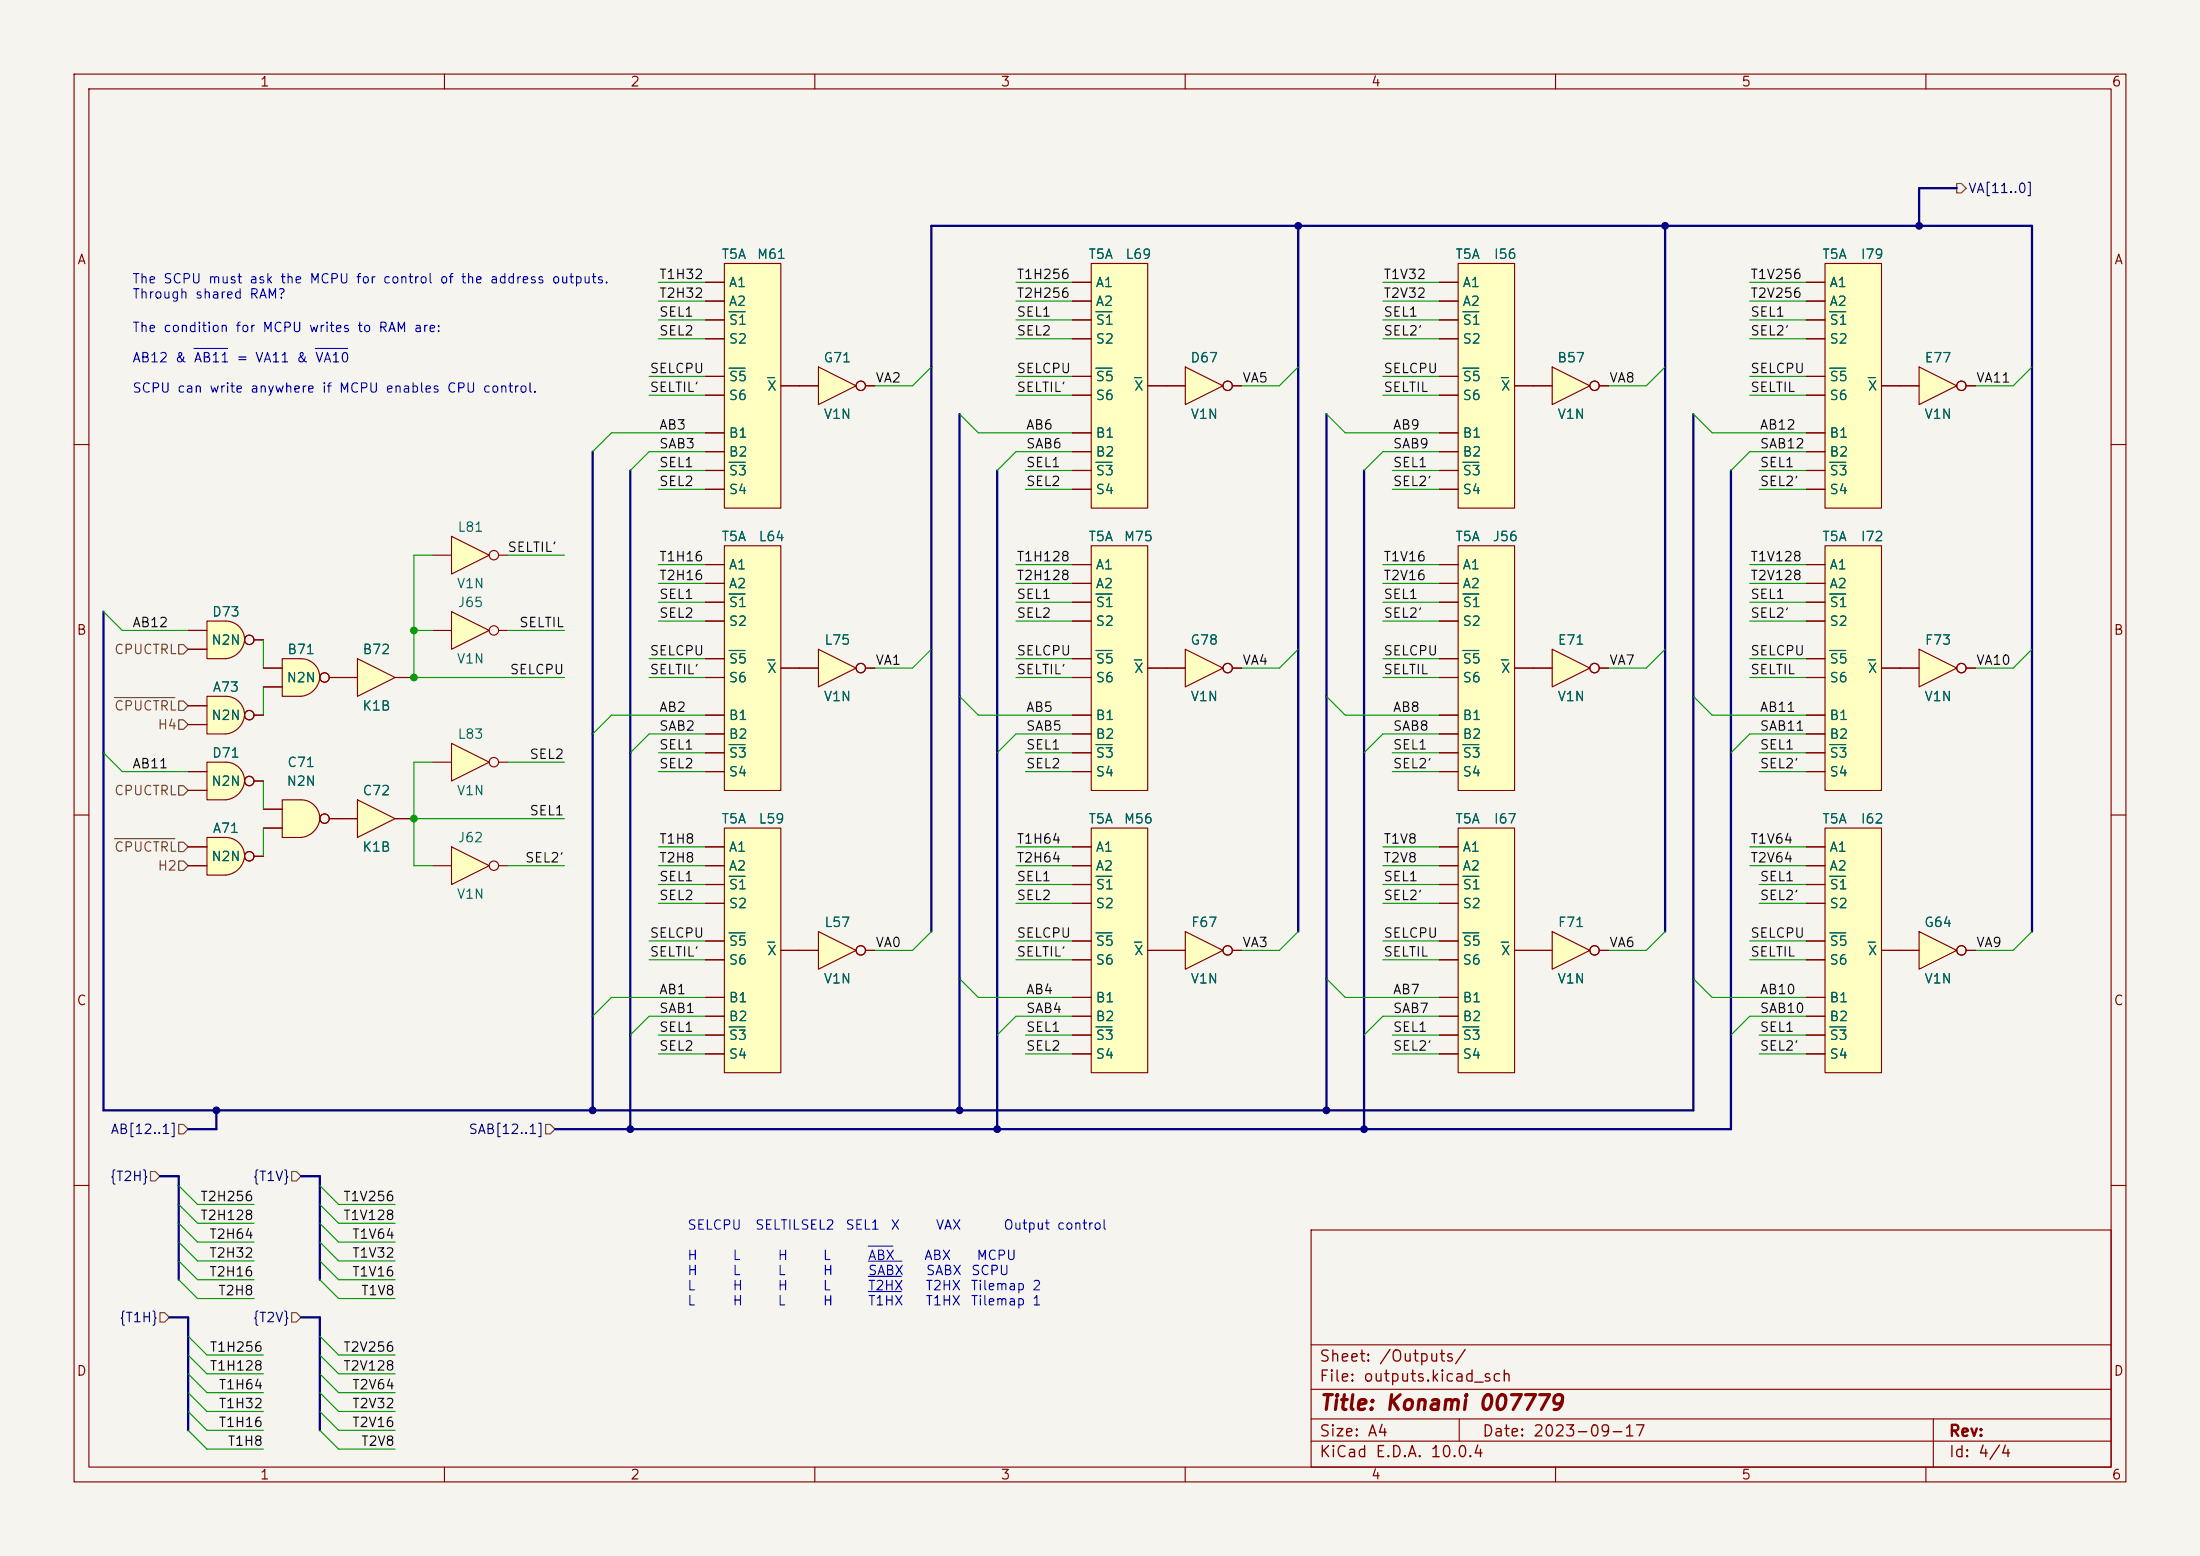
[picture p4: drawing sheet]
<svg xmlns="http://www.w3.org/2000/svg" width="297mm" height="210mm" viewBox="0 0 297 210" stroke-linecap="round" stroke-linejoin="round" font-family="sans-serif">
<path d="M0 0h297v210h-297z" fill="#f5f4ef" stroke="#f5f4ef" stroke-width=".14"/>
<g fill="none" stroke="#840000" stroke-width=".15">
<path d="M10 10h277v190h-277zM12 12h273v186h-273zM60 10v2M110 10v2M160 10v2M210 10v2M260 10v2M10 60h2M285 60h2M10 110h2M285 110h2M10 160h2"/>
<path d="M177 166h108v32h-108zM285 160h2M60 198v2M110 198v2M160 198v2M177 194.5h108M177 191.5h108M177 187.5h108M177 181.5h108M197 191.5v3M210 198v2M260 198v2"/>
<path d="M261 191.5v6.5"/>
</g>
<path d="M48.3 108l5 2.5-5 2.5z" fill="#ffffc2"/>
<path d="M45.7 110.5h2.6M48.3 108l5 2.5-5 2.5zM53.3 110.5h2.6" fill="none" stroke="#840000" stroke-width=".15"/>
<path d="M160 125.7l5.1 2.6-5.1 2.5z" fill="#ffffc2"/>
<g fill="none" stroke="#840000" stroke-width=".15">
<path d="M157.5 128.3h2.5M160 125.7l5.1 2.6-5.1 2.5zM166.4 128.3h1.2"/>
<circle cx="165.7" cy="128.3" r=".63"/>
</g>
<path d="M160 87.6l5.1 2.6-5.1 2.5z" fill="#ffffc2"/>
<g fill="none" stroke="#840000" stroke-width=".15">
<path d="M157.5 90.2h2.5M160 87.6l5.1 2.6-5.1 2.5zM166.4 90.2h1.2"/>
<circle cx="165.7" cy="90.2" r=".63"/>
</g>
<path d="M160 49.5l5.1 2.6-5.1 2.5z" fill="#ffffc2"/>
<g fill="none" stroke="#840000" stroke-width=".15">
<path d="M157.5 52.1h2.5M160 49.5l5.1 2.6-5.1 2.5zM166.4 52.1h1.2"/>
<circle cx="165.7" cy="52.1" r=".63"/>
</g>
<path d="M110.5 125.7l5.1 2.6-5.1 2.5z" fill="#ffffc2"/>
<g fill="none" stroke="#840000" stroke-width=".15">
<path d="M107.9 128.3h2.6M110.5 125.7l5.1 2.6-5.1 2.5zM116.8 128.3h1.3"/>
<circle cx="116.2" cy="128.3" r=".63"/>
</g>
<path d="M97.8 111.8h7.6v33h-7.6z" fill="#ffffc2"/>
<path d="M95.2 114.3h2.6M95.2 116.8h2.6M95.2 119.4h2.6M97.8 111.8h7.6v33h-7.6zM95.2 121.9h2.6M95.2 127h2.6M95.2 129.5h2.6M95.2 134.6h2.6M95.2 137.2h2.6M95.2 139.7h2.6M105.4 128.3h2.5M95.2 142.2h2.6" fill="none" stroke="#840000" stroke-width=".15"/>
<path d="M98.4 118.3h2.2M98.4 125.9h2.2M98.4 138.6h2.2M103.6 127.2h1" fill="none" stroke="#006464" stroke-width=".15"/>
<path d="M147.3 111.8h7.6v33h-7.6z" fill="#ffffc2"/>
<path d="M144.8 114.3h2.5M144.8 116.8h2.5M144.8 119.4h2.5M147.3 111.8h7.6v33h-7.6zM144.8 121.9h2.5M144.8 127h2.5M144.8 129.5h2.5M144.8 134.6h2.5M144.8 137.2h2.5M144.8 139.7h2.5M154.9 128.3h2.6M144.8 142.2h2.5" fill="none" stroke="#840000" stroke-width=".15"/>
<path d="M148 118.3h2.1M148 125.9h2.1M148 138.6h2.1M153.1 127.2h1" fill="none" stroke="#006464" stroke-width=".15"/>
<path d="M61 100.3l5 2.6-5 2.5z" fill="#ffffc2"/>
<g fill="none" stroke="#840000" stroke-width=".15">
<path d="M58.4 102.9h2.6M61 100.3l5 2.6-5 2.5zM67.3 102.9h1.3"/>
<circle cx="66.7" cy="102.9" r=".63"/>
</g>
<path d="M147.3 35.6h7.6v33h-7.6z" fill="#ffffc2"/>
<path d="M144.8 38.1h2.5M147.3 35.6h7.6v33h-7.6zM144.8 40.6h2.5M144.8 43.2h2.5M144.8 45.7h2.5M144.8 50.8h2.5M144.8 53.3h2.5M144.8 58.4h2.5M154.9 52.1h2.6M144.8 61h2.5M144.8 63.5h2.5M144.8 66h2.5" fill="none" stroke="#840000" stroke-width=".15"/>
<path d="M148 42.1h2.1M148 49.7h2.1M153.1 51h1M148 62.4h2.1" fill="none" stroke="#006464" stroke-width=".15"/>
<path d="M97.8 35.6h7.6v33h-7.6z" fill="#ffffc2"/>
<path d="M95.2 38.1h2.6M97.8 35.6h7.6v33h-7.6zM95.2 40.6h2.6M95.2 43.2h2.6M95.2 45.7h2.6M95.2 50.8h2.6M95.2 53.3h2.6M95.2 58.4h2.6M105.4 52.1h2.5M95.2 61h2.6M95.2 63.5h2.6M95.2 66h2.6" fill="none" stroke="#840000" stroke-width=".15"/>
<path d="M98.4 42.1h2.2M98.4 49.7h2.2M103.6 51h1M98.4 62.4h2.2" fill="none" stroke="#006464" stroke-width=".15"/>
<path d="M110.5 49.5l5.1 2.6-5.1 2.5z" fill="#ffffc2"/>
<g fill="none" stroke="#840000" stroke-width=".15">
<path d="M107.9 52.1h2.6M110.5 49.5l5.1 2.6-5.1 2.5zM116.8 52.1h1.3"/>
<circle cx="116.2" cy="52.1" r=".63"/>
</g>
<path d="M147.3 73.7h7.6v33h-7.6z" fill="#ffffc2"/>
<path d="M144.8 76.2h2.5M144.8 78.7h2.5M147.3 73.7h7.6v33h-7.6zM144.8 81.3h2.5M144.8 83.8h2.5M144.8 88.9h2.5M144.8 91.4h2.5M144.8 96.5h2.5M144.8 99.1h2.5M154.9 90.2h2.6M144.8 101.6h2.5M144.8 104.1h2.5" fill="none" stroke="#840000" stroke-width=".15"/>
<path d="M148 80.2h2.1M148 87.8h2.1M153.1 89.1h1M148 100.5h2.1" fill="none" stroke="#006464" stroke-width=".15"/>
<path d="M97.8 73.7h7.6v33h-7.6z" fill="#ffffc2"/>
<path d="M95.2 76.2h2.6M95.2 78.7h2.6M97.8 73.7h7.6v33h-7.6zM95.2 81.3h2.6M95.2 83.8h2.6M95.2 88.9h2.6M95.2 91.4h2.6M95.2 96.5h2.6M95.2 99.1h2.6M105.4 90.2h2.5M95.2 101.6h2.6M95.2 104.1h2.6" fill="none" stroke="#840000" stroke-width=".15"/>
<path d="M98.4 80.2h2.2M98.4 87.8h2.2M103.6 89.1h1M98.4 100.5h2.2" fill="none" stroke="#006464" stroke-width=".15"/>
<path d="M110.5 87.6l5.1 2.6-5.1 2.5z" fill="#ffffc2"/>
<g fill="none" stroke="#840000" stroke-width=".15">
<path d="M107.9 90.2h2.6M110.5 87.6l5.1 2.6-5.1 2.5zM116.8 90.2h1.3"/>
<circle cx="116.2" cy="90.2" r=".63"/>
</g>
<path d="M61 114.3l5 2.5-5 2.6z" fill="#ffffc2"/>
<g fill="none" stroke="#840000" stroke-width=".15">
<path d="M58.4 116.8h2.6M61 114.3l5 2.5-5 2.6zM67.3 116.8h1.3"/>
<circle cx="66.7" cy="116.8" r=".63"/>
</g>
<path d="M196.8 35.6h7.7v33h-7.7z" fill="#ffffc2"/>
<path d="M194.3 38.1h2.5M196.8 35.6h7.7v33h-7.7zM194.3 40.6h2.5M194.3 43.2h2.5M194.3 45.7h2.5M194.3 50.8h2.5M194.3 53.3h2.5M194.3 58.4h2.5M204.5 52.1h2.5M194.3 61h2.5M194.3 63.5h2.5M194.3 66h2.5" fill="none" stroke="#840000" stroke-width=".15"/>
<path d="M197.5 42.1h2.1M197.5 49.7h2.1M202.7 51h.9M197.5 62.4h2.1" fill="none" stroke="#006464" stroke-width=".15"/>
<path d="M209.5 49.5l5.1 2.6-5.1 2.5z" fill="#ffffc2"/>
<g fill="none" stroke="#840000" stroke-width=".15">
<path d="M207 52.1h2.5M209.5 49.5l5.1 2.6-5.1 2.5zM215.9 52.1h1.3"/>
<circle cx="215.3" cy="52.1" r=".63"/>
</g>
<path d="M209.5 125.7l5.1 2.6-5.1 2.5z" fill="#ffffc2"/>
<g fill="none" stroke="#840000" stroke-width=".15">
<path d="M207 128.3h2.5M209.5 125.7l5.1 2.6-5.1 2.5zM215.9 128.3h1.3"/>
<circle cx="215.3" cy="128.3" r=".63"/>
</g>
<path d="M196.8 111.8h7.7v33h-7.7z" fill="#ffffc2"/>
<path d="M194.3 114.3h2.5M194.3 116.8h2.5M194.3 119.4h2.5M196.8 111.8h7.7v33h-7.7zM194.3 121.9h2.5M194.3 127h2.5M194.3 129.5h2.5M194.3 134.6h2.5M194.3 137.2h2.5M194.3 139.7h2.5M204.5 128.3h2.5M194.3 142.2h2.5" fill="none" stroke="#840000" stroke-width=".15"/>
<path d="M197.5 118.3h2.1M197.5 125.9h2.1M197.5 138.6h2.1M202.7 127.2h.9" fill="none" stroke="#006464" stroke-width=".15"/>
<path d="M259.1 49.5l5.1 2.6-5.1 2.5z" fill="#ffffc2"/>
<g fill="none" stroke="#840000" stroke-width=".15">
<path d="M256.5 52.1h2.6M259.1 49.5l5.1 2.6-5.1 2.5zM265.4 52.1h1.3"/>
<circle cx="264.8" cy="52.1" r=".63"/>
</g>
<path d="M246.4 35.6h7.6v33h-7.6z" fill="#ffffc2"/>
<path d="M243.8 38.1h2.6M246.4 35.6h7.6v33h-7.6zM243.8 40.6h2.6M243.8 43.2h2.6M243.8 45.7h2.6M243.8 50.8h2.6M243.8 53.3h2.6M243.8 58.4h2.6M254 52.1h2.5M243.8 61h2.6M243.8 63.5h2.6M243.8 66h2.6" fill="none" stroke="#840000" stroke-width=".15"/>
<path d="M247 42.1h2.2M247 49.7h2.2M252.2 51h1M247 62.4h2.2" fill="none" stroke="#006464" stroke-width=".15"/>
<path d="M30.2 115.3l2.8 .3a2.82 2.82 0 0 1-2.5 2.5z" fill="#ffffc2" stroke="#ffffc2" stroke-width=".14"/>
<path d="M27.9 113h2.6v5.1h-2.6z" fill="#ffffc2"/>
<g fill="#ffffc2" stroke="#ffffc2" stroke-width=".14">
<path d="M30.5 113a2.54 2.54 0 0 1 2.5 2.6h-2.5z"/>
<path d="M30.2 105.1l2.8 .3a2.82 2.82 0 0 1-2.5 2.6z"/>
</g>
<g fill="none" stroke="#840000" stroke-width=".15">
<path d="M25.4 114.3h2.5M25.4 116.8h2.5M27.9 113h2.6a2.51 2.51 0 0 1 2.5 2.2 2.51 2.51 0 0 1-1.8 2.7l-.7 .2h-2.6zM34.3 115.6h1.3"/>
<circle cx="33.7" cy="115.6" r=".63"/>
</g>
<path d="M27.9 102.9h2.6v5.1h-2.6z" fill="#ffffc2"/>
<path d="M30.5 102.9a2.54 2.54 0 0 1 2.5 2.5h-2.5z" fill="#ffffc2" stroke="#ffffc2" stroke-width=".14"/>
<g fill="none" stroke="#840000" stroke-width=".15">
<path d="M25.4 104.1h2.5M25.4 106.7h2.5M27.9 102.9h2.6a2.51 2.51 0 0 1 2.5 2.1 2.51 2.51 0 0 1-1.8 2.8l-.7 .2h-2.6zM34.3 105.4h1.3"/>
<circle cx="33.7" cy="105.4" r=".63"/>
</g>
<path d="M259.1 87.6l5.1 2.6-5.1 2.5z" fill="#ffffc2"/>
<g fill="none" stroke="#840000" stroke-width=".15">
<path d="M256.5 90.2h2.6M259.1 87.6l5.1 2.6-5.1 2.5zM265.4 90.2h1.3"/>
<circle cx="264.8" cy="90.2" r=".63"/>
</g>
<path d="M246.4 73.7h7.6v33h-7.6z" fill="#ffffc2"/>
<path d="M243.8 76.2h2.6M243.8 78.7h2.6M246.4 73.7h7.6v33h-7.6zM243.8 81.3h2.6M243.8 83.8h2.6M243.8 88.9h2.6M243.8 91.4h2.6M243.8 96.5h2.6M243.8 99.1h2.6M254 90.2h2.5M243.8 101.6h2.6M243.8 104.1h2.6" fill="none" stroke="#840000" stroke-width=".15"/>
<path d="M247 80.2h2.2M247 87.8h2.2M252.2 89.1h1M247 100.5h2.2" fill="none" stroke="#006464" stroke-width=".15"/>
<path d="M246.4 111.8h7.6v33h-7.6z" fill="#ffffc2"/>
<path d="M243.8 114.3h2.6M243.8 116.8h2.6M243.8 119.4h2.6M246.4 111.8h7.6v33h-7.6zM243.8 121.9h2.6M243.8 127h2.6M243.8 129.5h2.6M243.8 134.6h2.6M243.8 137.2h2.6M243.8 139.7h2.6M254 128.3h2.5M243.8 142.2h2.6" fill="none" stroke="#840000" stroke-width=".15"/>
<path d="M247 118.3h2.2M247 125.9h2.2M247 138.6h2.2M252.2 127.2h1" fill="none" stroke="#006464" stroke-width=".15"/>
<path d="M259.1 125.7l5.1 2.6-5.1 2.5z" fill="#ffffc2"/>
<g fill="none" stroke="#840000" stroke-width=".15">
<path d="M256.5 128.3h2.6M259.1 125.7l5.1 2.6-5.1 2.5zM265.4 128.3h1.3"/>
<circle cx="264.8" cy="128.3" r=".63"/>
</g>
<path d="M196.8 73.7h7.7v33h-7.7z" fill="#ffffc2"/>
<path d="M194.3 76.2h2.5M194.3 78.7h2.5M196.8 73.7h7.7v33h-7.7zM194.3 81.3h2.5M194.3 83.8h2.5M194.3 88.9h2.5M194.3 91.4h2.5M194.3 96.5h2.5M194.3 99.1h2.5M204.5 90.2h2.5M194.3 101.6h2.5M194.3 104.1h2.5" fill="none" stroke="#840000" stroke-width=".15"/>
<path d="M197.5 80.2h2.1M197.5 87.8h2.1M202.7 89.1h.9M197.5 100.5h2.1" fill="none" stroke="#006464" stroke-width=".15"/>
<path d="M209.5 87.6l5.1 2.6-5.1 2.5z" fill="#ffffc2"/>
<g fill="none" stroke="#840000" stroke-width=".15">
<path d="M207 90.2h2.5M209.5 87.6l5.1 2.6-5.1 2.5zM215.9 90.2h1.3"/>
<circle cx="215.3" cy="90.2" r=".63"/>
</g>
<path d="M30.2 86.1l2.8 .3a2.82 2.82 0 0 1-2.5 2.5z" fill="#ffffc2" stroke="#ffffc2" stroke-width=".14"/>
<path d="M27.9 83.8h2.6v5.1h-2.6z" fill="#ffffc2"/>
<g fill="#ffffc2" stroke="#ffffc2" stroke-width=".14">
<path d="M30.5 83.8a2.54 2.54 0 0 1 2.5 2.6h-2.5z"/>
<path d="M30.2 96.3l2.8 .2a2.82 2.82 0 0 1-2.5 2.6z"/>
</g>
<g fill="none" stroke="#840000" stroke-width=".15">
<path d="M25.4 85.1h2.5M25.4 87.6h2.5M27.9 83.8h2.6a2.51 2.51 0 0 1 2.5 2.2 2.51 2.51 0 0 1-1.8 2.7l-.7 .2h-2.6zM34.3 86.4h1.3"/>
<circle cx="33.7" cy="86.4" r=".63"/>
</g>
<path d="M27.9 94h2.6v5.1h-2.6z" fill="#ffffc2"/>
<path d="M30.5 94a2.54 2.54 0 0 1 2.5 2.5h-2.5z" fill="#ffffc2" stroke="#ffffc2" stroke-width=".14"/>
<g fill="none" stroke="#840000" stroke-width=".15">
<path d="M25.4 95.3h2.5M25.4 97.8h2.5M27.9 94h2.6a2.51 2.51 0 0 1 2.5 2.1 2.51 2.51 0 0 1-1.8 2.8l-.7 .2h-2.6zM34.3 96.5h1.3"/>
<circle cx="33.7" cy="96.5" r=".63"/>
</g>
<path d="M48.3 88.9l5 2.5-5 2.6z" fill="#ffffc2"/>
<path d="M45.7 91.4h2.6M48.3 88.9l5 2.5-5 2.6zM53.3 91.4h2.6" fill="none" stroke="#840000" stroke-width=".15"/>
<path d="M40.4 91.2l2.8 .2a2.82 2.82 0 0 1-2.6 2.6z" fill="#ffffc2" stroke="#ffffc2" stroke-width=".14"/>
<path d="M38.1 88.9h2.5v5.1h-2.5z" fill="#ffffc2"/>
<path d="M40.6 88.9a2.54 2.54 0 0 1 2.6 2.5h-2.6z" fill="#ffffc2" stroke="#ffffc2" stroke-width=".14"/>
<g fill="none" stroke="#840000" stroke-width=".15">
<path d="M35.6 90.2h2.5M35.6 92.7h2.5M38.1 88.9h2.5a2.51 2.51 0 0 1 2.5 2.1 2.51 2.51 0 0 1-1.7 2.8l-.8 .2h-2.5zM44.4 91.4h1.3"/>
<circle cx="43.8" cy="91.4" r=".63"/>
</g>
<path d="M61 72.4l5 2.5-5 2.6z" fill="#ffffc2"/>
<g fill="none" stroke="#840000" stroke-width=".15">
<path d="M58.4 74.9h2.6M61 72.4l5 2.5-5 2.6zM67.3 74.9h1.3"/>
<circle cx="66.7" cy="74.9" r=".63"/>
</g>
<path d="M61 82.6l5 2.5-5 2.5z" fill="#ffffc2"/>
<g fill="none" stroke="#840000" stroke-width=".15">
<path d="M58.4 85.1h2.6M61 82.6l5 2.5-5 2.5zM67.3 85.1h1.3"/>
<circle cx="66.7" cy="85.1" r=".63"/>
</g>
<path d="M40.4 110.2l2.8 .3a2.82 2.82 0 0 1-2.6 2.5z" fill="#ffffc2" stroke="#ffffc2" stroke-width=".14"/>
<path d="M38.1 108h2.5v5h-2.5z" fill="#ffffc2"/>
<path d="M40.6 108a2.54 2.54 0 0 1 2.6 2.5h-2.6z" fill="#ffffc2" stroke="#ffffc2" stroke-width=".14"/>
<g fill="none" stroke="#840000" stroke-width=".15">
<path d="M95.2 38.1h2.6M144.8 38.1h2.5M194.3 38.1h2.5M243.8 38.1h2.6M95.2 40.6h2.6M95.2 43.2h2.6M95.2 45.7h2.6M95.2 50.8h2.6M95.2 53.3h2.6M95.2 58.4h2.6M105.4 52.1h5.1M116.8 52.1h1.3"/>
<path d="M144.8 40.6h2.5M144.8 43.2h2.5M144.8 45.7h2.5M144.8 50.8h2.5M144.8 53.3h2.5M144.8 58.4h2.5M154.9 52.1h5.1M166.4 52.1h1.2M194.3 40.6h2.5M194.3 43.2h2.5M194.3 45.7h2.5M194.3 50.8h2.5"/>
<path d="M194.3 53.3h2.5M194.3 58.4h2.5M204.5 52.1h5M215.9 52.1h1.3M243.8 40.6h2.6M243.8 43.2h2.6M243.8 45.7h2.6M243.8 50.8h2.6M243.8 53.3h2.6M243.8 58.4h2.6M254 52.1h5.1M265.4 52.1h1.3"/>
<path d="M95.2 76.2h2.6M95.2 78.7h2.6M95.2 61h2.6M95.2 63.5h2.6M95.2 66h2.6M144.8 76.2h2.5M144.8 78.7h2.5M144.8 61h2.5M144.8 63.5h2.5M144.8 66h2.5M194.3 76.2h2.5M194.3 78.7h2.5"/>
<path d="M194.3 61h2.5M194.3 63.5h2.5M194.3 66h2.5M243.8 76.2h2.6M243.8 78.7h2.6M243.8 61h2.6M243.8 63.5h2.6M243.8 66h2.6M25.4 95.3h2.5M25.4 97.8h2.5M25.4 85.1h2.5M25.4 87.6h2.5"/>
<path d="M34.3 96.5h1.3M34.3 86.4h1.3M35.6 90.2h2.5M35.6 92.7h2.5M44.4 91.4h3.9M53.3 91.4h2.6M95.2 91.4h2.6M95.2 96.5h2.6M95.2 81.3h2.6M95.2 83.8h2.6M95.2 88.9h2.6M95.2 99.1h2.6"/>
<path d="M105.4 90.2h5.1M116.8 90.2h1.3M144.8 91.4h2.5M144.8 96.5h2.5M144.8 81.3h2.5M144.8 83.8h2.5M144.8 88.9h2.5M144.8 99.1h2.5M154.9 90.2h5.1M166.4 90.2h1.2M194.3 91.4h2.5M194.3 96.5h2.5"/>
<path d="M194.3 81.3h2.5M194.3 83.8h2.5M194.3 88.9h2.5M194.3 99.1h2.5M204.5 90.2h5M215.9 90.2h1.3M243.8 91.4h2.6M243.8 96.5h2.6M243.8 81.3h2.6M243.8 83.8h2.6M243.8 88.9h2.6M243.8 99.1h2.6"/>
<path d="M254 90.2h5.1M265.4 90.2h1.3M25.4 114.3h2.5M25.4 116.8h2.5M25.4 104.1h2.5M25.4 106.7h2.5M34.3 115.6h1.3M34.3 105.4h1.3M35.6 109.2h2.5M35.6 111.8h2.5M38.1 108h2.5a2.51 2.51 0 0 1 2.5 2.1 2.51 2.51 0 0 1-1.7 2.8l-.8 .1h-2.5zM44.4 110.5h3.9"/>
<path d="M53.3 110.5h2.6M95.2 114.3h2.6M95.2 116.8h2.6M95.2 104.1h2.6M95.2 101.6h2.6M95.2 119.4h2.6M144.8 114.3h2.5M144.8 116.8h2.5M144.8 104.1h2.5M144.8 101.6h2.5M144.8 119.4h2.5M194.3 114.3h2.5"/>
<path d="M194.3 116.8h2.5M194.3 104.1h2.5M194.3 101.6h2.5M194.3 119.4h2.5M243.8 114.3h2.6M243.8 116.8h2.6M243.8 104.1h2.6M243.8 101.6h2.6M243.8 119.4h2.6M95.2 121.9h2.6M95.2 127h2.6M95.2 129.5h2.6"/>
<path d="M95.2 134.6h2.6M95.2 137.2h2.6M95.2 139.7h2.6M105.4 128.3h5.1M116.8 128.3h1.3M144.8 121.9h2.5M144.8 127h2.5M144.8 129.5h2.5M144.8 134.6h2.5M144.8 137.2h2.5M144.8 139.7h2.5M154.9 128.3h5.1"/>
<path d="M166.4 128.3h1.2M194.3 121.9h2.5M194.3 127h2.5M194.3 129.5h2.5M194.3 134.6h2.5M194.3 137.2h2.5M194.3 139.7h2.5M204.5 128.3h5M215.9 128.3h1.3M243.8 121.9h2.6M243.8 127h2.6M243.8 129.5h2.6"/>
<path d="M243.8 134.6h2.6M243.8 137.2h2.6M243.8 139.7h2.6M254 128.3h5.1M265.4 128.3h1.3M95.2 142.2h2.6M144.8 142.2h2.5M194.3 142.2h2.5M243.8 142.2h2.6"/>
<circle cx="116.2" cy="52.1" r=".63"/>
<circle cx="165.7" cy="52.1" r=".63"/>
<circle cx="215.3" cy="52.1" r=".63"/>
<circle cx="264.8" cy="52.1" r=".63"/>
<circle cx="33.7" cy="96.5" r=".63"/>
<circle cx="33.7" cy="86.4" r=".63"/>
<circle cx="43.8" cy="91.4" r=".63"/>
<circle cx="116.2" cy="90.2" r=".63"/>
<circle cx="165.7" cy="90.2" r=".63"/>
<circle cx="215.3" cy="90.2" r=".63"/>
<circle cx="264.8" cy="90.2" r=".63"/>
<circle cx="33.7" cy="105.4" r=".63"/>
<circle cx="33.7" cy="115.6" r=".63"/>
<circle cx="43.8" cy="110.5" r=".63"/>
<circle cx="116.2" cy="128.3" r=".63"/>
<circle cx="165.7" cy="128.3" r=".63"/>
<circle cx="215.3" cy="128.3" r=".63"/>
<circle cx="264.8" cy="128.3" r=".63"/>
</g>
<g fill="none" stroke="#725600" stroke-width=".15">
<path d="M264.2 24.8h.6l.6 .6-.6 .6h-.6zM15.5 94.1h8.1M24.1 87h.7l.6 .6-.6 .7h-.7zM24.1 97.2h.7l.6 .6-.6 .6h-.7zM24.1 94.6h.7l.6 .7-.6 .6h-.7zM15.5 113.2h8.1M24.1 113.7h.7l.6 .6-.6 .6h-.7zM24.1 116.2h.7l.6 .6-.6 .7h-.7zM24.1 106h.7l.6 .7-.6 .6h-.7zM20.3 158.1h.7l.6 .7-.6 .6h-.7zM24.1 151.8h.7l.6 .6-.6 .6h-.7zM39.4 158.1h.6l.6 .7-.6 .6h-.6z"/>
<path d="M73.7 151.8h.6l.6 .6-.6 .6h-.6zM21.6 177.2h.6l.7 .6-.7 .6h-.6zM39.4 177.2h.6l.6 .6-.6 .6h-.6z"/>
</g>
<g fill="none" stroke="#000084" stroke-width=".3">
<path d="M175.3 30.5v95.2M224.8 30.5v95.2M264.2 25.4h-5.1v5.1M129.5 55.9v94M179.1 55.9v94M228.6 55.9v94h-214.6v-67.3M80 61v88.9M85.1 63.5v88.9M134.6 63.5v88.9M184.1 63.5v88.9M233.7 63.5v88.9h-158.8M125.7 125.7v-95.2h148.6v95.2"/>
<path d="M21.6 158.8h2.5v13.9M29.2 149.9v2.5h-3.8M40.6 158.8h2.6v13.9M22.9 177.8h2.5v15.2M40.6 177.8h2.6v15.2"/>
</g>
<g fill="none" stroke="#009600" stroke-width=".15">
<path d="M88.9 38.1h6.3M137.2 38.1h7.6M186.7 38.1h7.6M236.2 38.1h7.6M87.6 50.8h7.6M87.6 53.3h7.6M88.9 43.2h6.3M88.9 40.6h6.3M88.9 45.7h6.3M95.2 58.4h-12.7l-2.5 2.6M125.7 49.5l-2.5 2.6h-5.1M129.5 55.9l2.6 2.5h12.7"/>
<path d="M137.2 50.8h7.6M137.2 53.3h7.6M137.2 43.2h7.6M137.2 40.6h7.6M137.2 45.7h7.6M175.3 49.5l-2.6 2.6h-5.1M179.1 55.9l2.5 2.5h12.7M186.7 50.8h7.6M186.7 53.3h7.6M186.7 43.2h7.6M186.7 40.6h7.6M186.7 45.7h7.6"/>
<path d="M224.8 49.5l-2.6 2.6h-5M228.6 55.9l2.5 2.5h12.7M236.2 50.8h7.6M236.2 53.3h7.6M236.2 43.2h7.6M236.2 40.6h7.6M236.2 45.7h7.6M274.3 49.5l-2.5 2.6h-5.1M58.4 74.9h-2.5v16.5h20.3M68.6 74.9h7.6M88.9 63.5h6.3M88.9 66h6.3"/>
<path d="M88.9 78.7h6.3M88.9 76.2h6.3M95.2 61h-7.6l-2.5 2.5M137.2 78.7h7.6M137.2 76.2h7.6M138.4 63.5h6.4M138.4 66h6.4M144.8 61h-7.6l-2.6 2.5M186.7 78.7h7.6M186.7 76.2h7.6M188 63.5h6.3M188 66h6.3"/>
<path d="M194.3 61h-7.6l-2.6 2.5M236.2 78.7h7.6M236.2 76.2h7.6M237.5 63.5h6.3M237.5 66h6.3M243.8 61h-7.6l-2.5 2.5M14 82.6l2.5 2.5h8.9M35.6 86.4v3.8M35.6 92.7v3.8M55.9 85.1h2.5M68.6 85.1h7.6M87.6 91.4h7.6"/>
<path d="M87.6 88.9h7.6M88.9 83.8h6.3M88.9 81.3h6.3M95.2 96.5h-12.7l-2.5 2.6M95.2 99.1h-7.6l-2.5 2.5M125.7 87.6l-2.5 2.6h-5.1M129.5 94l2.6 2.5h12.7M137.2 83.8h7.6M137.2 91.4h7.6M137.2 88.9h7.6M137.2 81.3h7.6M144.8 99.1h-7.6l-2.6 2.5"/>
<path d="M175.3 87.6l-2.6 2.6h-5.1M179.1 94l2.5 2.5h12.7M186.7 83.8h7.6M186.7 91.4h7.6M186.7 88.9h7.6M186.7 81.3h7.6M194.3 99.1h-7.6l-2.6 2.5M224.8 87.6l-2.6 2.6h-5M228.6 94l2.5 2.5h12.7M236.2 83.8h7.6M236.2 91.4h7.6M236.2 88.9h7.6"/>
<path d="M236.2 81.3h7.6M243.8 99.1h-7.6l-2.5 2.5M274.3 87.6l-2.5 2.6h-5.1M14 101.6l2.5 2.5h8.9M35.6 105.4v3.8M35.6 111.8v3.8M55.9 110.5h20.3M58.4 102.9h-2.5v13.9h2.5M68.6 102.9h7.6M68.6 116.8h7.6M88.9 104.1h6.3M88.9 119.4h6.3"/>
<path d="M88.9 116.8h6.3M88.9 101.6h6.3M88.9 114.3h6.3M137.2 119.4h7.6M137.2 116.8h7.6M137.2 114.3h7.6M138.4 104.1h6.4M138.4 101.6h6.4M186.7 119.4h7.6M186.7 116.8h7.6M186.7 114.3h7.6M188 104.1h6.3"/>
<path d="M188 101.6h6.3M236.2 116.8h7.6M236.2 114.3h7.6M237.5 104.1h6.3M237.5 119.4h6.3M237.5 101.6h6.3M87.6 129.5h7.6M87.6 127h7.6M88.9 121.9h6.3M88.9 139.7h6.3M95.2 134.6h-12.7l-2.5 2.6M95.2 137.2h-7.6l-2.5 2.5"/>
<path d="M125.7 125.7l-2.5 2.6h-5.1M129.5 132.1l2.6 2.5h12.7M137.2 129.5h7.6M137.2 127h7.6M137.2 121.9h7.6M138.4 139.7h6.4M144.8 137.2h-7.6l-2.6 2.5M175.3 125.7l-2.6 2.6h-5.1M179.1 132.1l2.5 2.5h12.7M186.7 129.5h7.6M186.7 127h7.6M186.7 121.9h7.6"/>
<path d="M188 139.7h6.3M194.3 137.2h-7.6l-2.6 2.5M224.8 125.7l-2.6 2.6h-5M228.6 132.1l2.5 2.5h12.7M236.2 129.5h7.6M236.2 127h7.6M237.5 121.9h6.3M237.5 139.7h6.3M243.8 137.2h-7.6l-2.5 2.5M274.3 125.7l-2.5 2.6h-5.1M88.9 142.2h6.3M138.4 142.2h6.4"/>
<path d="M188 142.2h6.3M237.5 142.2h6.3M24.1 167.6l2.6 2.6h7.6M24.1 172.7l2.6 2.6h7.6M24.1 170.2l2.6 2.5h7.6M24.1 162.6l2.6 2.5h7.6M24.1 160l2.6 2.6h7.6M24.1 165.1l2.6 2.5h7.6M43.2 167.6l2.5 2.6h7.6M43.2 172.7l2.5 2.6h7.6M43.2 170.2l2.5 2.5h7.6M43.2 162.6l2.5 2.5h7.6"/>
<path d="M43.2 160l2.5 2.6h7.6M43.2 165.1l2.5 2.5h7.6M25.4 185.4l2.5 2.6h7.7M25.4 190.5l2.5 2.5h7.7M25.4 193l2.5 2.6h7.7M25.4 182.9l2.5 2.5h7.7M25.4 180.3l2.5 2.6h7.7M25.4 188l2.5 2.5h7.7M43.2 185.4l2.5 2.6h7.6M43.2 190.5l2.5 2.5h7.6M43.2 193l2.5 2.6h7.6M43.2 182.9l2.5 2.5h7.6"/>
<path d="M43.2 180.3l2.5 2.6h7.6M43.2 188l2.5 2.5h7.6"/>
</g>
<path d="M26.2 47h4.5M42.6 47h4.3M117.2 168.2h3.3M117.2 170.2h4.5M117.2 172.3h4.5M117.2 174.3h4.5" fill="none" stroke="#0000c2" stroke-width=".15"/>
<g fill="none" stroke="#006464" stroke-width=".15">
<path d="M98.4 42.1h2.2M98.4 49.7h2.2M103.6 51h1M148 42.1h2.1M148 49.7h2.1M153.1 51h1M197.5 42.1h2.1M197.5 49.7h2.1M202.7 51h.9M247 42.1h2.2M247 49.7h2.2M252.2 51h1"/>
<path d="M98.4 62.4h2.2M148 62.4h2.1M197.5 62.4h2.1M247 62.4h2.2M98.4 80.2h2.2M98.4 87.8h2.2M103.6 89.1h1M148 80.2h2.1M148 87.8h2.1M153.1 89.1h1M197.5 80.2h2.1M197.5 87.8h2.1"/>
<path d="M202.7 89.1h.9M247 80.2h2.2M247 87.8h2.2M252.2 89.1h1M98.4 100.5h2.2M98.4 118.3h2.2M148 100.5h2.1M148 118.3h2.1M197.5 100.5h2.1M197.5 118.3h2.1M247 100.5h2.2M247 118.3h2.2"/>
<path d="M98.4 125.9h2.2M98.4 138.6h2.2M103.6 127.2h1M148 125.9h2.1M148 138.6h2.1M153.1 127.2h1M197.5 125.9h2.1M197.5 138.6h2.1M202.7 127.2h.9M247 125.9h2.2M247 138.6h2.2M252.2 127.2h1"/>
</g>
<g fill="#000084" stroke="#000084" stroke-width=".14">
<circle cx="29.2" cy="149.9" r=".46"/>
<circle cx="85.1" cy="152.4" r=".46"/>
<circle cx="80" cy="149.9" r=".46"/>
<circle cx="129.5" cy="149.9" r=".46"/>
<circle cx="134.6" cy="152.4" r=".46"/>
<circle cx="259.1" cy="30.5" r=".46"/>
<circle cx="224.8" cy="30.5" r=".46"/>
<circle cx="175.3" cy="30.5" r=".46"/>
<circle cx="184.1" cy="152.4" r=".46"/>
<circle cx="179.1" cy="149.9" r=".46"/>
</g>
<g fill="#009600" stroke="#009600" stroke-width=".14">
<circle cx="55.9" cy="110.5" r=".46"/>
<circle cx="55.9" cy="91.4" r=".46"/>
<circle cx="55.9" cy="85.1" r=".46"/>
</g>
<text font-size="2" fill="#840000" x="178" y="190.8">Title: Konami 007779</text>
<g font-size="1.5" fill="#840000">
<text x="178" y="184.2">Sheet: /Outputs/</text>
<text x="178" y="186.9">File: outputs.kicad_sch</text>
<text x="178" y="197.1">KiCad E.D.A. 10.0.4</text>
<text x="178" y="194.3">Size: A4</text>
<text x="200" y="194.3">Date: 2023-09-17</text>
<text x="263" y="194.3">Rev:</text>
<text x="263" y="197.1">Id: 4/4</text>
</g>
<g font-size="1.3" fill="#840000">
<text x="35" y="12">1</text>
<text x="85" y="12">2</text>
<text x="135" y="12">3</text>
<text x="185" y="12">4</text>
<text x="235" y="12">5</text>
<text x="285" y="12">6</text>
<text x="10.3" y="36">A</text>
<text x="285.3" y="36">A</text>
<text x="10.3" y="86">B</text>
<text x="285.3" y="86">B</text>
<text x="10.3" y="136">C</text>
<text x="285.3" y="136">C</text>
<text x="10.3" y="186">D</text>
<text x="285.3" y="186">D</text>
<text x="35" y="200">1</text>
<text x="85" y="200">2</text>
<text x="135" y="200">3</text>
<text x="185" y="200">4</text>
<text x="235" y="200">5</text>
<text x="285" y="200">6</text>
</g>
<g font-size="1.3" fill="#000084">
<text x="265.6" y="26.4">VA[11..0]</text>
<text x="14.8" y="153.4">AB[12..1]</text>
<text x="63.2" y="153.4">SAB[12..1]</text>
<text x="14.7" y="159.7">{T2H}</text>
<text x="34" y="159.7">{T1V}</text>
<text x="16" y="178.8">{T1H}</text>
<text x="34" y="178.8">{T2V}</text>
</g>
<g font-size="1.3" fill="#006464">
<text x="97.3" y="35.3">T5A</text>
<text x="102.1" y="35.3">M61</text>
<text x="146.9" y="35.3">T5A</text>
<text x="151.8" y="35.3">L69</text>
<text x="196.4" y="35.3">T5A</text>
<text x="201.6" y="35.3">I56</text>
<text x="245.9" y="35.3">T5A</text>
<text x="251.1" y="35.3">I79</text>
<text x="98.3" y="39.1">A1</text>
<text x="98.3" y="41.6">A2</text>
<text x="147.8" y="39.1">A1</text>
<text x="147.8" y="41.6">A2</text>
<text x="197.4" y="39.1">A1</text>
<text x="197.4" y="41.6">A2</text>
<text x="246.9" y="39.1">A1</text>
<text x="246.9" y="41.6">A2</text>
<text x="98.3" y="44.2">S1</text>
<text x="98.3" y="46.7">S2</text>
<text x="147.8" y="44.2">S1</text>
<text x="147.8" y="46.7">S2</text>
<text x="197.4" y="44.2">S1</text>
<text x="197.4" y="46.7">S2</text>
<text x="246.9" y="44.2">S1</text>
<text x="246.9" y="46.7">S2</text>
<text x="98.3" y="51.8">S5</text>
<text x="103.5" y="53">X</text>
<text x="111.1" y="49.2">G71</text>
<text x="147.8" y="51.8">S5</text>
<text x="153" y="53">X</text>
<text x="160.6" y="49.2">D67</text>
<text x="197.4" y="51.8">S5</text>
<text x="202.5" y="53">X</text>
<text x="210.1" y="49.2">B57</text>
<text x="246.9" y="51.8">S5</text>
<text x="252.1" y="53">X</text>
<text x="259.7" y="49.2">E77</text>
<text x="98.3" y="54.3">S6</text>
<text x="98.3" y="59.4">B1</text>
<text x="111.1" y="56.9">V1N</text>
<text x="147.8" y="54.3">S6</text>
<text x="147.8" y="59.4">B1</text>
<text x="160.6" y="56.9">V1N</text>
<text x="197.4" y="54.3">S6</text>
<text x="197.4" y="59.4">B1</text>
<text x="210.2" y="56.9">V1N</text>
<text x="246.9" y="54.3">S6</text>
<text x="246.9" y="59.4">B1</text>
<text x="259.7" y="56.9">V1N</text>
<text x="98.3" y="61.9">B2</text>
<text x="98.3" y="64.5">S3</text>
<text x="147.8" y="61.9">B2</text>
<text x="147.8" y="64.5">S3</text>
<text x="197.4" y="61.9">B2</text>
<text x="197.4" y="64.5">S3</text>
<text x="246.9" y="61.9">B2</text>
<text x="246.9" y="64.5">S3</text>
<text x="98.3" y="67">S4</text>
<text x="147.8" y="67">S4</text>
<text x="197.4" y="67">S4</text>
<text x="246.9" y="67">S4</text>
<text x="61.7" y="72.1">L81</text>
<text x="97.3" y="73.4">T5A</text>
<text x="98.3" y="77.2">A1</text>
<text x="102.3" y="73.4">L64</text>
<text x="146.9" y="73.4">T5A</text>
<text x="147.8" y="77.2">A1</text>
<text x="151.6" y="73.4">M75</text>
<text x="196.4" y="73.4">T5A</text>
<text x="197.4" y="77.2">A1</text>
<text x="201.4" y="73.4">J56</text>
<text x="245.9" y="73.4">T5A</text>
<text x="246.9" y="77.2">A1</text>
<text x="251.1" y="73.4">I72</text>
<text x="28.5" y="83.5">D73</text>
<text x="61.6" y="79.7">V1N</text>
<text x="61.7" y="82.3">J65</text>
<text x="98.3" y="79.7">A2</text>
<text x="98.3" y="82.3">S1</text>
<text x="147.8" y="79.7">A2</text>
<text x="147.8" y="82.3">S1</text>
<text x="197.4" y="79.7">A2</text>
<text x="197.4" y="82.3">S1</text>
<text x="246.9" y="79.7">A2</text>
<text x="246.9" y="82.3">S1</text>
<text x="28.4" y="87.3">N2N</text>
<text x="38.7" y="88.6">B71</text>
<text x="48.9" y="88.6">B72</text>
<text x="61.6" y="89.9">V1N</text>
<text x="98.3" y="84.8">S2</text>
<text x="98.3" y="89.9">S5</text>
<text x="111.2" y="87.3">L75</text>
<text x="147.8" y="84.8">S2</text>
<text x="147.8" y="89.9">S5</text>
<text x="160.6" y="87.3">G78</text>
<text x="197.4" y="84.8">S2</text>
<text x="197.4" y="89.9">S5</text>
<text x="210.2" y="87.3">E71</text>
<text x="246.9" y="84.8">S2</text>
<text x="246.9" y="89.9">S5</text>
<text x="259.8" y="87.3">F73</text>
<text x="28.6" y="93.7">A73</text>
<text x="38.6" y="92.4">N2N</text>
<text x="98.3" y="92.4">S6</text>
<text x="103.5" y="91.1">X</text>
<text x="111.1" y="95">V1N</text>
<text x="147.8" y="92.4">S6</text>
<text x="153" y="91.1">X</text>
<text x="160.6" y="95">V1N</text>
<text x="197.4" y="92.4">S6</text>
<text x="202.5" y="91.1">X</text>
<text x="210.2" y="95">V1N</text>
<text x="246.9" y="92.4">S6</text>
<text x="252.1" y="91.1">X</text>
<text x="259.7" y="95">V1N</text>
<text x="28.4" y="97.5">N2N</text>
<text x="48.8" y="96.2">K1B</text>
<text x="61.7" y="100">L83</text>
<text x="98.3" y="97.5">B1</text>
<text x="98.3" y="100">B2</text>
<text x="147.8" y="97.5">B1</text>
<text x="147.8" y="100">B2</text>
<text x="197.4" y="97.5">B1</text>
<text x="197.4" y="100">B2</text>
<text x="246.9" y="97.5">B1</text>
<text x="246.9" y="100">B2</text>
<text x="28.4" y="106.4">N2N</text>
<text x="28.5" y="102.6">D71</text>
<text x="38.6" y="106.4">N2N</text>
<text x="38.7" y="103.8">C71</text>
<text x="48.9" y="107.7">C72</text>
<text x="61.6" y="107.7">V1N</text>
<text x="98.3" y="102.6">S3</text>
<text x="98.3" y="105.1">S4</text>
<text x="147.8" y="102.6">S3</text>
<text x="147.8" y="105.1">S4</text>
<text x="197.4" y="102.6">S3</text>
<text x="197.4" y="105.1">S4</text>
<text x="246.9" y="102.6">S3</text>
<text x="246.9" y="105.1">S4</text>
<text x="28.6" y="112.7">A71</text>
<text x="97.3" y="111.5">T5A</text>
<text x="102.3" y="111.5">L59</text>
<text x="146.9" y="111.5">T5A</text>
<text x="151.6" y="111.5">M56</text>
<text x="196.4" y="111.5">T5A</text>
<text x="201.6" y="111.5">I67</text>
<text x="245.9" y="111.5">T5A</text>
<text x="251.1" y="111.5">I62</text>
<text x="28.4" y="116.5">N2N</text>
<text x="48.8" y="115.3">K1B</text>
<text x="61.7" y="114">J62</text>
<text x="98.3" y="115.3">A1</text>
<text x="98.3" y="117.8">A2</text>
<text x="147.8" y="115.3">A1</text>
<text x="147.8" y="117.8">A2</text>
<text x="197.4" y="115.3">A1</text>
<text x="197.4" y="117.8">A2</text>
<text x="246.9" y="115.3">A1</text>
<text x="246.9" y="117.8">A2</text>
<text x="61.6" y="121.6">V1N</text>
<text x="98.3" y="120.4">S1</text>
<text x="98.3" y="122.9">S2</text>
<text x="111.2" y="125.4">L57</text>
<text x="147.8" y="120.4">S1</text>
<text x="147.8" y="122.9">S2</text>
<text x="160.7" y="125.4">F67</text>
<text x="197.4" y="120.4">S1</text>
<text x="197.4" y="122.9">S2</text>
<text x="210.2" y="125.4">F71</text>
<text x="246.9" y="120.4">S1</text>
<text x="246.9" y="122.9">S2</text>
<text x="259.7" y="125.4">G64</text>
<text x="98.3" y="128">S5</text>
<text x="98.3" y="130.5">S6</text>
<text x="103.5" y="129.2">X</text>
<text x="147.8" y="128">S5</text>
<text x="147.8" y="130.5">S6</text>
<text x="153" y="129.2">X</text>
<text x="197.4" y="128">S5</text>
<text x="197.4" y="130.5">S6</text>
<text x="202.5" y="129.2">X</text>
<text x="246.9" y="128">S5</text>
<text x="246.9" y="130.5">S6</text>
<text x="252.1" y="129.2">X</text>
<text x="98.3" y="135.6">B1</text>
<text x="111.1" y="133.1">V1N</text>
<text x="147.8" y="135.6">B1</text>
<text x="160.6" y="133.1">V1N</text>
<text x="197.4" y="135.6">B1</text>
<text x="210.2" y="133.1">V1N</text>
<text x="246.9" y="135.6">B1</text>
<text x="259.7" y="133.1">V1N</text>
<text x="98.3" y="138.1">B2</text>
<text x="98.3" y="140.7">S3</text>
<text x="98.3" y="143.2">S4</text>
<text x="147.8" y="138.1">B2</text>
<text x="147.8" y="140.7">S3</text>
<text x="147.8" y="143.2">S4</text>
<text x="197.4" y="138.1">B2</text>
<text x="197.4" y="140.7">S3</text>
<text x="197.4" y="143.2">S4</text>
<text x="246.9" y="138.1">B2</text>
<text x="246.9" y="140.7">S3</text>
<text x="246.9" y="143.2">S4</text>
</g>
<g font-size="1.3" fill="#0000c2">
<text x="17.8" y="38.6">The SCPU must ask the MCPU for control of the address outputs.</text>
<text x="17.8" y="40.6">Through shared RAM?</text>
<text x="17.8" y="45.1">The condition for MCPU writes to RAM are:</text>
<text x="17.8" y="49.2">AB12 &amp; AB11 = VA11 &amp; VA10</text>
<text x="17.8" y="53.3">SCPU can write anywhere if MCPU enables CPU control.</text>
<text x="92.7" y="166.3">SELCPU</text>
<text x="101.9" y="166.3">SELTILSEL2</text>
<text x="114" y="166.3">SEL1</text>
<text x="120.1" y="166.3">X</text>
<text x="126.2" y="166.3">VAX</text>
<text x="135.4" y="166.3">Output control</text>
<text x="92.7" y="170.4">H</text>
<text x="92.7" y="172.4">H</text>
<text x="98.8" y="170.4">L</text>
<text x="98.8" y="172.4">L</text>
<text x="104.9" y="170.4">H</text>
<text x="104.9" y="172.4">L</text>
<text x="111" y="170.4">L</text>
<text x="111" y="172.4">H</text>
<text x="117.1" y="170.4">ABX</text>
<text x="117.1" y="172.4">SABX</text>
<text x="124.7" y="170.4">ABX</text>
<text x="124.9" y="172.4">SABX</text>
<text x="131" y="172.4">SCPU</text>
<text x="131.7" y="170.4">MCPU</text>
<text x="92.7" y="174.5">L</text>
<text x="92.7" y="176.5">L</text>
<text x="98.8" y="174.5">H</text>
<text x="98.8" y="176.5">H</text>
<text x="104.9" y="174.5">H</text>
<text x="104.9" y="176.5">L</text>
<text x="111" y="174.5">L</text>
<text x="111" y="176.5">H</text>
<text x="117.1" y="174.5">T2HX</text>
<text x="117.1" y="176.5">T1HX</text>
<text x="124.9" y="174.5">T2HX</text>
<text x="124.9" y="176.5">T1HX</text>
<text x="131" y="174.5">Tilemap 2</text>
<text x="131" y="176.5">Tilemap 1</text>
</g>
<g font-size="1.3" fill="#0f0f0f">
<text x="88.9" y="38">T1H32</text>
<text x="88.9" y="40.5">T2H32</text>
<text x="137.2" y="40.5">T2H256</text>
<text x="137.2" y="38">T1H256</text>
<text x="186.7" y="40.5">T2V32</text>
<text x="186.7" y="38">T1V32</text>
<text x="236.2" y="38">T1V256</text>
<text x="236.2" y="40.5">T2V256</text>
<text x="88.9" y="45.6">SEL2</text>
<text x="88.9" y="43.1">SEL1</text>
<text x="137.2" y="45.6">SEL2</text>
<text x="137.2" y="43.1">SEL1</text>
<text x="186.7" y="45.6">SEL2'</text>
<text x="186.7" y="43.1">SEL1</text>
<text x="236.2" y="43.1">SEL1</text>
<text x="236.2" y="45.6">SEL2'</text>
<text x="87.6" y="53.2">SELTIL'</text>
<text x="87.6" y="50.7">SELCPU</text>
<text x="118.1" y="51.9">VA2</text>
<text x="137.2" y="50.7">SELCPU</text>
<text x="137.2" y="53.2">SELTIL'</text>
<text x="167.6" y="51.9">VA5</text>
<text x="186.7" y="50.7">SELCPU</text>
<text x="186.7" y="53.2">SELTIL</text>
<text x="217.2" y="51.9">VA8</text>
<text x="236.2" y="53.2">SELTIL</text>
<text x="236.2" y="50.7">SELCPU</text>
<text x="266.7" y="51.9">VA11</text>
<text x="88.9" y="58.3">AB3</text>
<text x="138.4" y="58.3">AB6</text>
<text x="188" y="58.3">AB9</text>
<text x="237.5" y="58.3">AB12</text>
<text x="88.9" y="65.9">SEL2</text>
<text x="88.9" y="60.8">SAB3</text>
<text x="88.9" y="63.4">SEL1</text>
<text x="138.4" y="60.8">SAB6</text>
<text x="138.4" y="63.4">SEL1</text>
<text x="138.4" y="65.9">SEL2</text>
<text x="188" y="63.4">SEL1</text>
<text x="188" y="65.9">SEL2'</text>
<text x="188" y="60.8">SAB9</text>
<text x="237.5" y="60.8">SAB12</text>
<text x="237.5" y="65.9">SEL2'</text>
<text x="237.5" y="63.4">SEL1</text>
<text x="68.4" y="74.8">SELTIL'</text>
<text x="88.9" y="76.1">T1H16</text>
<text x="137.2" y="76.1">T1H128</text>
<text x="186.7" y="76.1">T1V16</text>
<text x="236.2" y="76.1">T1V128</text>
<text x="88.9" y="81.2">SEL1</text>
<text x="88.9" y="83.7">SEL2</text>
<text x="88.9" y="78.6">T2H16</text>
<text x="137.2" y="83.7">SEL2</text>
<text x="137.2" y="81.2">SEL1</text>
<text x="137.2" y="78.6">T2H128</text>
<text x="186.7" y="83.7">SEL2'</text>
<text x="186.7" y="81.2">SEL1</text>
<text x="186.7" y="78.6">T2V16</text>
<text x="236.2" y="81.2">SEL1</text>
<text x="236.2" y="83.7">SEL2'</text>
<text x="236.2" y="78.6">T2V128</text>
<text x="17.8" y="85">AB12</text>
<text x="70" y="85">SELTIL</text>
<text x="87.6" y="88.8">SELCPU</text>
<text x="137.2" y="88.8">SELCPU</text>
<text x="186.7" y="88.8">SELCPU</text>
<text x="236.2" y="88.8">SELCPU</text>
<text x="68.7" y="91.3">SELCPU</text>
<text x="87.6" y="91.3">SELTIL'</text>
<text x="118.1" y="90">VA1</text>
<text x="137.2" y="91.3">SELTIL'</text>
<text x="167.6" y="90">VA4</text>
<text x="186.7" y="91.3">SELTIL</text>
<text x="217.2" y="90">VA7</text>
<text x="236.2" y="91.3">SELTIL</text>
<text x="266.7" y="90">VA10</text>
<text x="88.9" y="101.5">SEL1</text>
<text x="88.9" y="98.9">SAB2</text>
<text x="88.9" y="96.4">AB2</text>
<text x="138.4" y="101.5">SEL1</text>
<text x="138.4" y="96.4">AB5</text>
<text x="138.4" y="98.9">SAB5</text>
<text x="188" y="101.5">SEL1</text>
<text x="188" y="96.4">AB8</text>
<text x="188" y="98.9">SAB8</text>
<text x="237.5" y="101.5">SEL1</text>
<text x="237.5" y="96.4">AB11</text>
<text x="237.5" y="98.9">SAB11</text>
<text x="17.8" y="104">AB11</text>
<text x="71.4" y="102.7">SEL2</text>
<text x="88.9" y="104">SEL2</text>
<text x="138.4" y="104">SEL2</text>
<text x="188" y="104">SEL2'</text>
<text x="237.5" y="104">SEL2'</text>
<text x="71.4" y="110.4">SEL1</text>
<text x="70.8" y="116.7">SEL2'</text>
<text x="88.9" y="114.2">T1H8</text>
<text x="88.9" y="116.7">T2H8</text>
<text x="88.9" y="119.3">SEL1</text>
<text x="137.2" y="119.3">SEL1</text>
<text x="137.2" y="114.2">T1H64</text>
<text x="137.2" y="116.7">T2H64</text>
<text x="186.7" y="116.7">T2V8</text>
<text x="186.7" y="114.2">T1V8</text>
<text x="186.7" y="119.3">SEL1</text>
<text x="236.2" y="114.2">T1V64</text>
<text x="236.2" y="116.7">T2V64</text>
<text x="237.5" y="119.3">SEL1</text>
<text x="88.9" y="121.8">SEL2</text>
<text x="137.2" y="121.8">SEL2</text>
<text x="186.7" y="121.8">SEL2'</text>
<text x="237.5" y="121.8">SEL2'</text>
<text x="87.6" y="126.9">SELCPU</text>
<text x="87.6" y="129.4">SELTIL'</text>
<text x="118.1" y="128.1">VA0</text>
<text x="137.2" y="129.4">SELTIL'</text>
<text x="137.2" y="126.9">SELCPU</text>
<text x="167.6" y="128.1">VA3</text>
<text x="186.7" y="126.9">SELCPU</text>
<text x="186.7" y="129.4">SELTIL</text>
<text x="217.2" y="128.1">VA6</text>
<text x="236.2" y="126.9">SELCPU</text>
<text x="236.2" y="129.4">SELTIL</text>
<text x="266.7" y="128.1">VA9</text>
<text x="88.9" y="134.5">AB1</text>
<text x="88.9" y="137">SAB1</text>
<text x="138.4" y="134.5">AB4</text>
<text x="138.4" y="137">SAB4</text>
<text x="188" y="134.5">AB7</text>
<text x="188" y="137">SAB7</text>
<text x="237.5" y="134.5">AB10</text>
<text x="237.5" y="137">SAB10</text>
<text x="88.9" y="142.1">SEL2</text>
<text x="88.9" y="139.6">SEL1</text>
<text x="138.4" y="139.6">SEL1</text>
<text x="138.4" y="142.1">SEL2</text>
<text x="188" y="142.1">SEL2'</text>
<text x="188" y="139.6">SEL1</text>
<text x="237.5" y="139.6">SEL1</text>
<text x="237.5" y="142.1">SEL2'</text>
<text x="27" y="165">T2H128</text>
<text x="27" y="162.4">T2H256</text>
<text x="28.2" y="167.5">T2H64</text>
<text x="46.2" y="165">T1V128</text>
<text x="46.2" y="162.4">T1V256</text>
<text x="47.5" y="167.5">T1V64</text>
<text x="28.2" y="172.6">T2H16</text>
<text x="28.2" y="170.1">T2H32</text>
<text x="47.5" y="172.6">T1V16</text>
<text x="47.5" y="170.1">T1V32</text>
<text x="29.4" y="175.1">T2H8</text>
<text x="48.7" y="175.1">T1V8</text>
<text x="28.2" y="182.8">T1H256</text>
<text x="28.2" y="185.3">T1H128</text>
<text x="46.2" y="182.8">T2V256</text>
<text x="46.2" y="185.3">T2V128</text>
<text x="29.4" y="190.4">T1H32</text>
<text x="29.4" y="187.8">T1H64</text>
<text x="47.5" y="190.4">T2V32</text>
<text x="47.5" y="187.8">T2V64</text>
<text x="29.4" y="192.9">T1H16</text>
<text x="30.6" y="195.5">T1H8</text>
<text x="47.5" y="192.9">T2V16</text>
<text x="48.7" y="195.5">T2V8</text>
</g>
<g font-size="1.3" fill="#725600">
<text x="15.3" y="88.6">CPUCTRL</text>
<text x="15.3" y="96.2">CPUCTRL</text>
<text x="21.2" y="98.8">H4</text>
<text x="15.3" y="107.7">CPUCTRL</text>
<text x="15.3" y="115.3">CPUCTRL</text>
<text x="21.2" y="117.8">H2</text>
</g>
</svg>
